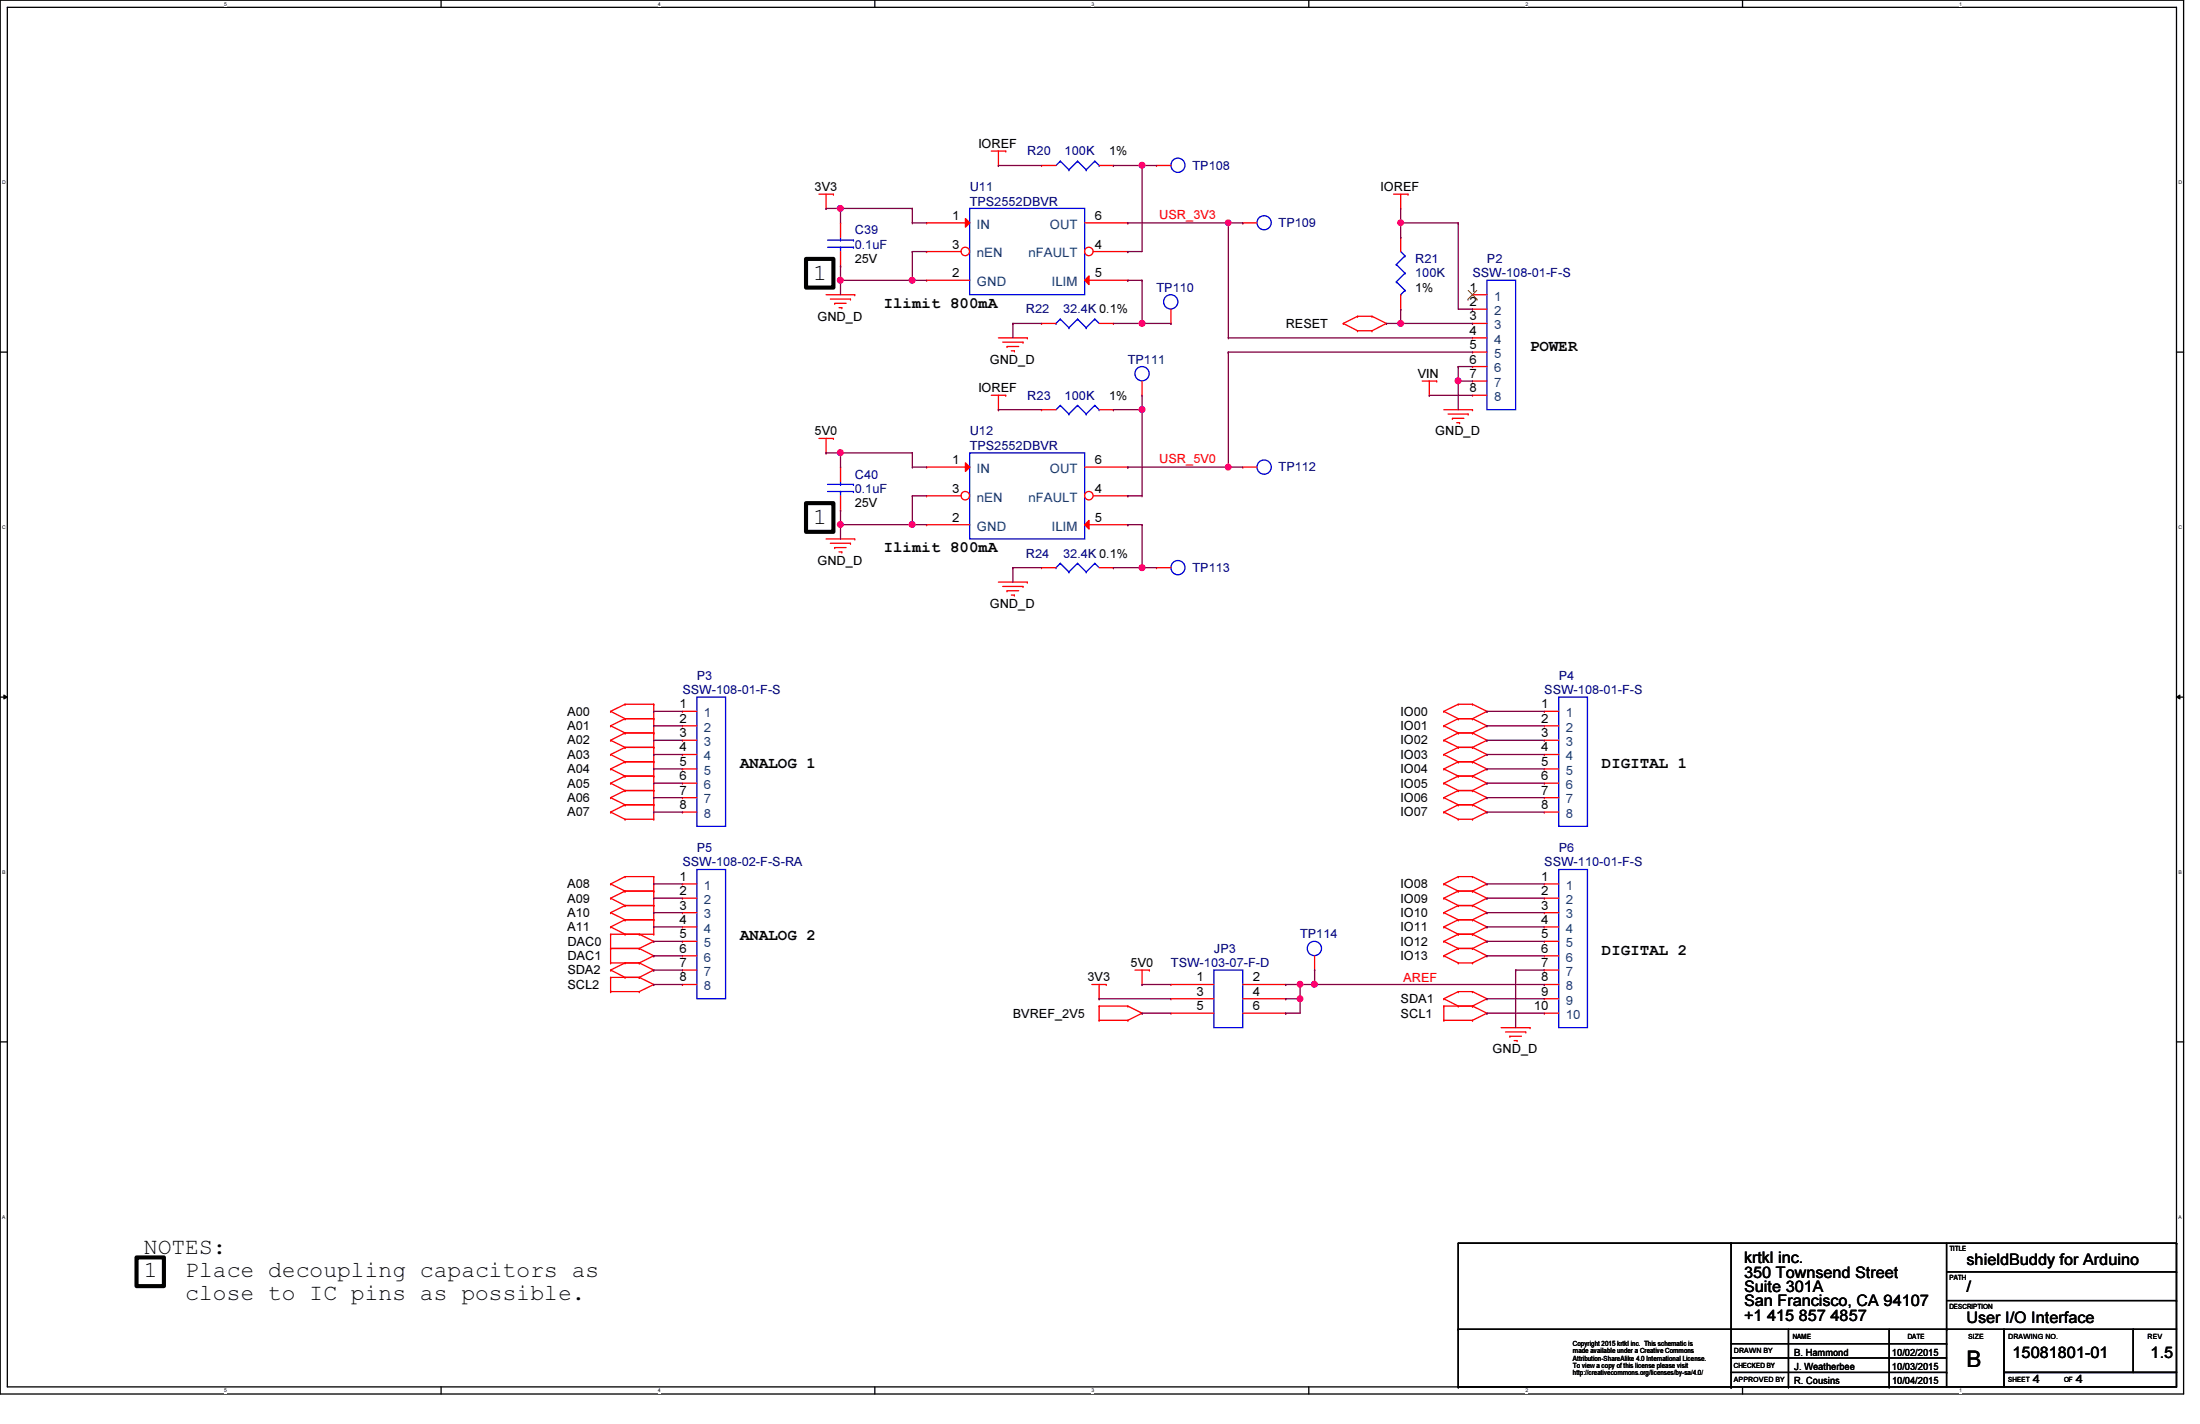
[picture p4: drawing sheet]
<svg xmlns="http://www.w3.org/2000/svg" width="432mm" height="279mm" viewBox="0 0 432 279" stroke-linecap="round" stroke-linejoin="round" font-family="sans-serif">
<path d="M0 0h428.6v273.5h-428.6zM1.4 1.4h425.8v270.7h-425.8z" fill="none" stroke="#000" stroke-width=".25"/>
<g fill="#fff">
<path d="M44 .2h.5v1.2h-.5z"/>
<path d="M44 272.3h.5v1.1h-.5z"/>
</g>
<path d="M86.6 0v1.4M86.6 272.1v1.4" fill="none" stroke="#000" stroke-width=".25"/>
<g fill="#fff">
<path d="M129.1 .2h.6v1.2h-.6z"/>
<path d="M129.1 272.3h.6v1.1h-.6z"/>
</g>
<path d="M171.7 0v1.4M171.7 272.1v1.4" fill="none" stroke="#000" stroke-width=".25"/>
<g fill="#fff">
<path d="M214.2 .2h.6v1.2h-.6z"/>
<path d="M214.2 272.3h.6v1.1h-.6z"/>
</g>
<path d="M256.9 0v1.4M256.9 272.1v1.4" fill="none" stroke="#000" stroke-width=".25"/>
<g fill="#fff">
<path d="M299.4 .2h.6v1.2h-.6z"/>
<path d="M299.4 272.3h.6v1.1h-.6z"/>
</g>
<path d="M342 0v1.4M342 272.1v1.4" fill="none" stroke="#000" stroke-width=".25"/>
<g fill="#fff">
<path d="M384.6 .2h.5v1.2h-.5z"/>
<path d="M384.6 272.3h.5v1.1h-.5z"/>
<path d="M.4 35.3h.7v1.1h-.7z"/>
<path d="M427.6 35.3h.7v1.1h-.7z"/>
<path d="M.4 102.9h.7v1.2h-.7z"/>
<path d="M427.6 102.9h.7v1.2h-.7z"/>
</g>
<path d="M0 69.1h1.4M427.2 69.1h1.4" fill="none" stroke="#000" stroke-width=".25"/>
<g fill="#fff">
<path d="M.4 170.6h.7v1.1h-.7z"/>
<path d="M427.6 170.6h.6v1.1h-.6z"/>
</g>
<path d="M0 136.8h1.4M427.2 136.8h1.4" fill="none" stroke="#000" stroke-width=".25"/>
<path d="M.8 136.4l.6 .4-.6 .4zM427.2 136.8l.7-.4v.8z" fill="#000"/>
<path d="M.8 136.4l.6 .4-.6 .4zM427.2 136.8l.7-.4v.8z" fill="none" stroke="#000" stroke-width=".2"/>
<g fill="#fff">
<path d="M.4 238.3h.7v1.1h-.7z"/>
<path d="M427.6 238.3h.6v1.1h-.6z"/>
</g>
<g fill="none" stroke="#000" stroke-width=".25">
<path d="M0 204.4h1.4M427.2 204.4h1.4M339.8 243.9h.1M339.8 243.9v28.2M382.1 243.9v16.9M382.1 249.6h45.1M382.1 255.2h45.1M427.2 243.9h.1M427.2 249.6h.1M427.2 255.2h.1M427.2 243.9h-141v28.2M427.2 243.9v16.9"/>
<path d="M286.2 272.1h.1M286.2 260.8h.1M286.2 272.1h95.9M286.2 260.8h95.9M339.8 272.1h.1M339.8 266.4h.1M339.8 263.7h42.3M339.8 266.4h42.3M339.8 269.3h42.3M351 272.1h.1M351 260.8v11.3M370.8 272.1h.1"/>
<path d="M370.8 260.8v11.3M382.1 260.8h11.2v11.3h-11.2zM382.1 260.8h.1M382.1 263.7h.1M382.1 269.3h.1M393.3 269.3h33.9v2.8h-33.9zM393.3 260.8h25.4v8.5h-25.4zM418.7 260.8h8.5v8.5h-8.5z"/>
</g>
<path d="M158.2 50.8h5.4v5.6h-5.4zM158.2 98.7h5.4v5.7h-5.4zM26.8 246.7h5.4v5.6h-5.4z" fill="none" stroke="#000" stroke-width=".8"/>
<g fill="none" stroke="#f00" stroke-width=".25">
<path d="M160.7 38.1h2.9M162.1 38.1v2.8M163.6 38.1h.1M194.6 29.6h2.8M196 32.5h.1M196 29.6v2.9M197.4 29.6h.1M273.5 38.1h2.9M274.9 38.1v2.8M276.4 38.1h.1M162.1 40.9h.1M162.1 57.8h5.7"/>
<path d="M163 58.7h3.9M163.8 59.5h.1M163.8 59.5h2.3M166.9 58.7h.1M167.8 57.8h.1M274.9 40.9h.1M164.7 60.4h.5M165.2 60.4h.1M194.6 77.6h2.8M196 77.6v2.8M196 66.3h5.6M196.8 67.1h4"/>
<path d="M197.4 77.6h.1M197.7 68h.1M197.7 68h2.2M198.5 68.8h.6M199.1 68.8h.1M200.8 67.1h.1M201.6 66.3h.1M263.7 63.5h.1M263.7 63.5l2.7 1.4M266.4 62.1h.1M266.4 64.9h.1M266.4 62.1l-2.7 1.4"/>
<path d="M266.4 62.1h2.9M266.4 64.9h2.9M269.3 62.1h.1M269.3 64.9h.1M269.3 62.1l2.8 1.4M272.1 63.5h.1M272.1 63.5l-2.8 1.4M279.1 74.8h2.9M280.5 77.6h.1M280.5 74.8v2.8M282 74.8h.1M160.7 86h2.9"/>
<path d="M162.1 88.9h.1M162.1 86v2.9M163.6 86h.1M196 80.4h.1M243.9 91.7h.1M243.9 91.7h2.8M283.4 80.4h5.6M284.2 81.2h4M285.1 82.1h.1M285.1 82.1h2.2M285.9 82.9h.6M286.5 82.9h.1"/>
<path d="M288.2 81.2h.1M289 80.4h.1M162.1 105.7h5.7M163 106.6h3.9M163.8 107.4h.1M163.8 107.4h2.3M164.7 108.3h.5M165.2 108.3h.1M166.9 106.6h.1M167.8 105.7h.1M196 114.2h5.6M196.8 115.1h4"/>
<path d="M197.7 115.9h.1M197.7 115.9h2.2M198.5 116.8h.6M199.1 116.8h.1M200.8 115.1h.1M201.6 114.2h.1M119.8 139.6h.1M119.8 139.6l2.9 1.4M122.7 138.2h.1M122.7 138.2h5.6M122.7 138.2l-2.9 1.4M128.3 138.2h.1"/>
<path d="M128.3 138.2v22.5M133.9 139.6h.1M133.9 139.6h2.9M283.4 139.6h.1M283.4 139.6l2.8 1.4M286.2 138.2h.1M286.2 138.2h2.8M286.2 138.2l-2.8 1.4M289 138.2h.1M289 138.2l2.8 1.4M291.8 139.6h.1M291.8 139.6l-2.8 1.4"/>
<path d="M119.8 142.4h.1M119.8 145.2h.1M119.8 148h.1M119.8 150.9h.1M119.8 153.7h.1M119.8 156.5h.1M119.8 159.3h.1M119.8 142.4l2.9 1.4M119.8 145.2l2.9 1.4M119.8 148l2.9 1.5M119.8 150.9l2.9 1.4M119.8 153.7l2.9 1.4"/>
<path d="M119.8 156.5l2.9 1.4M119.8 159.3l2.9 1.4M122.7 141h.1M122.7 143.8h.1M122.7 146.6h.1M122.7 149.5h.1M122.7 152.3h.1M122.7 155.1h.1M122.7 157.9h.1M122.7 141h5.6M122.7 143.8h5.6M122.7 141l-2.9 1.4"/>
<path d="M122.7 146.6h5.6M122.7 143.8l-2.9 1.4M122.7 149.5h5.6M122.7 146.6l-2.9 1.4M122.7 152.3h5.6M122.7 149.5l-2.9 1.4M122.7 155.1h5.6M122.7 152.3l-2.9 1.4M122.7 157.9h5.6M122.7 155.1l-2.9 1.4M122.7 157.9l-2.9 1.4M128.3 141h.1"/>
<path d="M128.3 143.8h.1M128.3 146.6h.1M128.3 149.5h.1M128.3 152.3h.1M128.3 155.1h.1M128.3 157.9h.1M133.9 142.4h.1M133.9 145.2h.1M133.9 148h.1M133.9 150.9h.1M133.9 153.7h.1M133.9 156.5h.1"/>
<path d="M133.9 159.3h.1M133.9 142.4h2.9M133.9 145.2h2.9M133.9 148h2.9M133.9 150.9h2.9M133.9 153.7h2.9M133.9 156.5h2.9M133.9 159.3h2.9M283.4 142.4h.1M283.4 145.2h.1M283.4 148h.1M283.4 150.9h.1"/>
<path d="M283.4 153.7h.1M283.4 156.5h.1M283.4 159.3h.1M283.4 142.4l2.8 1.4M283.4 145.2l2.8 1.4M283.4 148l2.8 1.5M283.4 150.9l2.8 1.4M283.4 153.7l2.8 1.4M283.4 156.5l2.8 1.4M283.4 159.3l2.8 1.4M286.2 141h.1M286.2 143.8h.1"/>
<path d="M286.2 146.6h.1M286.2 149.5h.1M286.2 152.3h.1M286.2 155.1h.1M286.2 157.9h.1M286.2 141h2.8M286.2 143.8h2.8M286.2 146.6h2.8M286.2 149.5h2.8M286.2 152.3h2.8M286.2 155.1h2.8M286.2 157.9h2.8"/>
<path d="M286.2 141l-2.8 1.4M286.2 143.8l-2.8 1.4M286.2 146.6l-2.8 1.4M286.2 149.5l-2.8 1.4M286.2 152.3l-2.8 1.4M286.2 155.1l-2.8 1.4M286.2 157.9l-2.8 1.4M289 141h.1M289 143.8h.1M289 146.6h.1M289 149.5h.1M289 152.3h.1"/>
<path d="M289 155.1h.1M289 157.9h.1M289 141l2.8 1.4M289 143.8l2.8 1.4M289 146.6l2.8 1.4M289 149.5l2.8 1.4M289 152.3l2.8 1.4M289 155.1l2.8 1.4M289 157.9l2.8 1.4M291.8 142.4h.1M291.8 145.2h.1M291.8 148h.1"/>
<path d="M291.8 150.9h.1M291.8 153.7h.1M291.8 156.5h.1M291.8 159.3h.1M291.8 142.4l-2.8 1.4M291.8 145.2l-2.8 1.4M291.8 148l-2.8 1.5M291.8 150.9l-2.8 1.4M291.8 153.7l-2.8 1.4M291.8 156.5l-2.8 1.4M291.8 159.3l-2.8 1.4M119.8 173.4h.1"/>
<path d="M119.8 176.2h.1M119.8 179.1h.1M119.8 173.4l2.9 1.4M119.8 176.2l2.9 1.5M119.8 179.1l2.9 1.4M122.7 160.7h.1M122.7 174.8h.1M122.7 172h.1M122.7 177.7h.1M122.7 160.7h5.6M122.7 174.8h5.6M122.7 172h5.6"/>
<path d="M122.7 172l-2.9 1.4M122.7 177.7h5.6M122.7 174.8l-2.9 1.4M122.7 177.7l-2.9 1.4M128.3 160.7h.1M128.3 174.8h.1M128.3 172h.1M128.3 177.7h.1M128.3 172v11.3M283.4 173.4h.1M283.4 176.2h.1M283.4 179.1h.1"/>
<path d="M283.4 173.4l2.8 1.4M283.4 176.2l2.8 1.5M283.4 179.1l2.8 1.4M286.2 160.7h.1M286.2 172h.1M286.2 174.8h.1M286.2 177.7h.1M286.2 160.7h2.8M286.2 174.8h2.8M286.2 172h2.8M286.2 177.7h2.8M286.2 172l-2.8 1.4"/>
<path d="M286.2 174.8l-2.8 1.4M286.2 177.7l-2.8 1.4M289 160.7h.1M289 172h.1M289 174.8h.1M289 177.7h.1M289 172l2.8 1.4M289 174.8l2.8 1.4M289 177.7l2.8 1.4M291.8 173.4h.1M291.8 176.2h.1M291.8 179.1h.1"/>
<path d="M291.8 173.4l-2.8 1.4M291.8 176.2l-2.8 1.5M291.8 179.1l-2.8 1.4M119.8 181.9h.1M119.8 186.1h.1M119.8 183.3h.1M119.8 188.9h.1M119.8 190.3h.1M119.8 191.8h.1M119.8 194.6h.1M119.8 181.9l2.9 1.4M119.8 183.3h8.5"/>
<path d="M119.8 186.1h5.7M119.8 183.3v5.6M119.8 191.8v2.8M119.8 188.9h5.7M119.8 194.6h5.7M119.8 191.8h5.7M119.8 190.3l2.9 1.5M122.7 180.5h.1M122.7 183.3h.1M122.7 188.9h.1M122.7 191.8h.1M122.7 180.5h5.6"/>
<path d="M122.7 180.5l-2.9 1.4M122.7 188.9l-2.9 1.4M125.5 183.3h.1M125.5 186.1h.1M125.5 188.9h.1M125.5 191.8h.1M125.5 194.6h.1M125.5 183.3l2.8 1.4M125.5 186.1l2.8 1.4M125.5 188.9l2.8 1.4M125.5 191.8l2.8 1.4M128.3 180.5h.1"/>
<path d="M128.3 183.3h.1M128.3 184.7h.1M128.3 187.5h.1M128.3 190.3h.1M128.3 193.2h.1M128.3 184.7l-2.8 1.4M128.3 187.5l-2.8 1.4M128.3 190.3l-2.8 1.5M128.3 193.2l-2.8 1.4M214.3 193.2h2.8M215.7 197.4h.1M215.7 196h.1"/>
<path d="M215.7 197.4h5.7M215.7 193.2v2.8M215.7 197.4v2.8M217.1 193.2h.1M221.4 197.4h.1M221.4 197.4l2.8 1.4M222.8 190.3h2.8M224.2 198.8h.1M224.2 193.2h.1M224.2 198.8l-2.8 1.4M224.2 190.3v2.9M225.6 190.3h.1"/>
<path d="M283.4 196h.1M283.4 197.4h.1M283.4 181.9h.1M283.4 184.7h.1M283.4 187.5h.1M283.4 197.4h5.6M283.4 196l2.8 1.4M283.4 197.4v2.8M283.4 181.9l2.8 1.4M283.4 184.7l2.8 1.4M283.4 187.5l2.8 1.4M286.2 194.6h.1"/>
<path d="M286.2 197.4h.1M286.2 180.5h.1M286.2 183.3h.1M286.2 186.1h.1M286.2 188.9h.1M286.2 180.5h2.8M286.2 183.3h2.8M286.2 186.1h2.8M286.2 188.9h2.8M286.2 194.6l-2.8 1.4M286.2 194.6h2.8M286.2 180.5l-2.8 1.4"/>
<path d="M286.2 183.3l-2.8 1.4M286.2 186.1l-2.8 1.4M289 194.6h.1M289 197.4h.1M289 180.5h.1M289 183.3h.1M289 186.1h.1M289 188.9h.1M289 194.6l2.8 1.4M289 197.4l2.8 1.4M289 180.5l2.8 1.4M289 183.3l2.8 1.4"/>
<path d="M289 186.1l2.8 1.4M291.8 196h.1M291.8 198.8h.1M291.8 181.9h.1M291.8 184.7h.1M291.8 187.5h.1M291.8 196l-2.8 1.4M291.8 198.8l-2.8 1.4M291.8 181.9l-2.8 1.4M291.8 184.7l-2.8 1.4M291.8 187.5l-2.8 1.4M215.7 200.2h.1"/>
<path d="M215.7 200.2h5.7M221.4 200.2h.1M283.4 200.2h.1M283.4 200.2h5.6M289 200.2h.1M294.6 201.6h5.7M295.5 202.5h4M296.3 203.3h.1M296.3 203.3h2.3M297.2 204.2h.6M297.8 204.2h.1M299.5 202.5h.1"/>
<path d="M300.3 201.6h.1"/>
</g>
<g fill="none" stroke="#00f" stroke-width=".25">
<path d="M190.3 40.9h22.6v16.9h-22.6zM136.8 136.8h5.6v25.3h-5.6z"/>
<circle cx="248.1" cy="91.7" r="1.4"/>
</g>
<path d="M189.5 42.9l.8 .8-.8 .9z" fill="#f00"/>
<path d="M181.9 43.7h.1M181.9 55h.1M181.9 43.7h8.4M181.9 55h8.4M189.5 42.9l.8 .8-.8 .9z" fill="none" stroke="#f00" stroke-width=".25"/>
<circle cx="189.5" cy="49.3" r=".83" fill="#fff"/>
<g fill="none" stroke="#f00" stroke-width=".25">
<path d="M181.9 49.4h.1M181.9 49.4h6.7"/>
<circle cx="189.5" cy="49.3" r=".83"/>
</g>
<circle cx="213.7" cy="49.3" r=".83" fill="#fff"/>
<g fill="none" stroke="#f00" stroke-width=".25">
<path d="M214.6 49.4h6.8M221.4 49.4h.1"/>
<circle cx="213.7" cy="49.3" r=".83"/>
</g>
<path d="M212.9 55l.8-.9v1.7z" fill="#f00"/>
<g fill="none" stroke="#f00" stroke-width=".25">
<path d="M165 43.7h.1M165 52.2h.1M165 43.7v2.9M165 49.4v2.8M212.9 55l.8-.9v1.7zM212.9 55h8.5M212.9 43.7h8.5M221.4 55h.1M221.4 43.7h.1M274.9 46.6h.1M274.9 46.6v2.8M274.9 57.8v2.9"/>
<path d="M289 57.8h.1M289 57.8h2.8M204.4 63.5h.1M204.4 63.5h2.9M215.7 63.5h2.8M218.5 63.5h.1M224.2 77.6h.1M224.2 74.8v2.8M274.9 60.7h.1M289 60.7h.1M289 63.5h.1M289 66.3h.1"/>
<path d="M289 69.1h.1M289 71.9h.1M289 74.8h.1M289 77.6h.1M289 63.5h2.8M289 60.7h2.8M289 66.3h2.8M289 69.1h2.8M289 71.9h2.8M289 74.8h2.8M289 77.6h2.8M204.4 80.4h.1"/>
<path d="M204.4 80.4h2.9M215.7 80.4h2.8M218.5 80.4h.1M133.9 173.4h.1M133.9 176.2h.1M133.9 179.1h.1M133.9 173.4h2.9M133.9 176.2h2.9M133.9 179.1h2.9M133.9 181.9h.1M133.9 184.7h.1M133.9 187.5h.1"/>
<path d="M133.9 190.3h.1M133.9 193.2h.1M133.9 181.9h2.9M133.9 184.7h2.9M133.9 187.5h2.9M133.9 190.3h2.9M133.9 193.2h2.9M229.8 193.2h.1M229.8 196h.1M229.8 198.8h.1M229.8 193.2h8.5M229.8 196h8.5"/>
<path d="M229.8 198.8h8.5M243.9 193.2h8.4M243.9 196h8.4M243.9 198.8h8.4M252.3 193.2h.1M252.3 196h.1M252.3 198.8h.1M258 190.3h.1M258 187.5v2.8"/>
</g>
<g fill="none" stroke="#00f" stroke-width=".25">
<path d="M162.4 48.5h5.1M162.4 47.1h5.1M165 47.1h.1M165 48.5h.1M165 46.6v.5M165 48.5v.9M167.5 48.5h.1M167.5 47.1h.1M274.1 51.9h.1M274.1 55.3h.1M274.1 51.9l1.7 1.7M274.1 55.3l1.7 1.7"/>
<path d="M274.9 57.8h.1M274.9 49.4l.9 .8M275.8 50.2h.1M275.8 53.6h.1M275.8 57h.1M275.8 50.2l-1.7 1.7M275.8 53.6l-1.7 1.7M275.8 57l-.9 .8M291.8 55h5.7v25.4h-5.7zM207.3 63.5h.1M208.1 79.5h.1M208.1 62.6h.1"/>
<path d="M208.1 79.5l-.8 .9M208.1 79.5l1.7 1.7M208.1 62.6l1.7 1.7M208.1 62.6l-.8 .9M209.8 64.3h.1M211.5 79.5h.1M211.5 62.6h.1M211.5 79.5l-1.7 1.7M211.5 79.5l1.7 1.7M211.5 62.6l1.7 1.7M211.5 62.6l-1.7 1.7M213.2 64.3h.1"/>
<path d="M214.9 79.5h.1M214.9 62.6h.1M214.9 79.5l-1.7 1.7M214.9 79.5l.8 .9M214.9 62.6l.8 .9M214.9 62.6l-1.7 1.7M190.3 88.9h22.6v16.8h-22.6zM209.8 81.2h.1M213.2 81.2h.1M215.7 80.4h.1M136.8 170.6h5.6v25.4h-5.6zM238.3 190.3h5.6v11.3h-5.6z"/>
<circle cx="224.2" cy="73.3" r="1.4"/>
<circle cx="258" cy="186.1" r="1.4"/>
</g>
<path d="M288.1 58.7h.1M288.2 57l1.7 1.7M289.9 57l-1.8 1.7M289.9 58.7h.1" fill="none" stroke="#804000" stroke-width=".2"/>
<path d="M189.5 90.8l.8 .9-.8 .8z" fill="#f00"/>
<path d="M181.9 91.7h.1M181.9 91.7h8.4M189.5 90.8l.8 .9-.8 .8zM181.9 103h.1M181.9 103h8.4" fill="none" stroke="#f00" stroke-width=".25"/>
<circle cx="189.5" cy="97.3" r=".83" fill="#fff"/>
<g fill="none" stroke="#f00" stroke-width=".25">
<path d="M181.9 97.3h.1M181.9 97.3h6.7"/>
<circle cx="189.5" cy="97.3" r=".83"/>
</g>
<circle cx="213.7" cy="97.3" r=".83" fill="#fff"/>
<g fill="none" stroke="#f00" stroke-width=".25">
<path d="M214.6 97.3h6.8M221.4 97.3h.1"/>
<circle cx="213.7" cy="97.3" r=".83"/>
</g>
<path d="M213.7 102.1v1.7l-.8-.8z" fill="#f00"/>
<g fill="none" stroke="#f00" stroke-width=".25">
<path d="M204.4 32.5h.1M204.4 32.5h2.9M215.7 32.5h2.8M218.5 32.5h.1M227 32.5h.1M227 32.5h2.8M243.9 43.7h.1M243.9 43.7h2.8M229.8 63.5h.1M229.8 60.7v2.8M165 91.7h.1M165 91.7v2.8"/>
<path d="M165 97.3v2.8M212.9 91.7h8.5M221.4 91.7h.1M165 100.1h.1M204.4 111.4h.1M204.4 111.4h2.9M212.9 103h8.5M213.7 102.1v1.7l-.8-.8zM215.7 111.4h2.8M218.5 111.4h.1M221.4 103h.1M227 111.4h.1"/>
<path d="M227 111.4h2.8M303.1 139.6h.1M303.1 139.6h2.8M303.1 142.4h.1M303.1 145.2h.1M303.1 148h.1M303.1 150.9h.1M303.1 153.7h.1M303.1 156.5h.1M303.1 159.3h.1M303.1 142.4h2.8M303.1 145.2h2.8"/>
<path d="M303.1 148h2.8M303.1 150.9h2.8M303.1 153.7h2.8M303.1 156.5h2.8M303.1 159.3h2.8M303.1 173.4h.1M303.1 176.2h.1M303.1 179.1h.1M303.1 173.4h2.8M303.1 176.2h2.8M303.1 179.1h2.8M303.1 181.9h.1"/>
<path d="M303.1 184.7h.1M303.1 187.5h.1M303.1 190.3h.1M303.1 193.2h.1M303.1 196h.1M303.1 198.8h.1M303.1 181.9h2.8M303.1 184.7h2.8M303.1 187.5h2.8M303.1 190.3h2.8M303.1 193.2h2.8M303.1 196h2.8"/>
<path d="M303.1 198.8h2.8"/>
</g>
<g fill="none" stroke="#00f" stroke-width=".25">
<path d="M208.1 31.6h.1M208.1 31.6l-.8 .9M208.1 31.6l1.7 1.7M209.8 33.3h.1M211.5 31.6h.1M211.5 31.6l-1.7 1.7M211.5 31.6l1.7 1.7M213.2 33.3h.1M214.9 31.6h.1M214.9 31.6l-1.7 1.7M214.9 31.6l.8 .9M215.7 32.5h.1"/>
<path d="M162.4 96.4h5.1M162.4 95h5.1M165 95h.1M165 96.4h.1M165 94.5v.5M165 96.4v.9M167.5 96.4h.1M167.5 95h.1M207.3 111.4h.1M208.1 110.5h.1M208.1 110.5l1.7 1.7M208.1 110.5l-.8 .9"/>
<path d="M209.8 112.2h.1M211.5 110.5h.1M211.5 110.5l1.7 1.7M211.5 110.5l-1.7 1.7M213.2 112.2h.1M214.9 110.5h.1M214.9 110.5l.8 .9M214.9 110.5l-1.7 1.7M305.9 136.8h5.7v25.3h-5.7zM305.9 170.6h5.7v31h-5.7z"/>
<circle cx="231.2" cy="32.4" r="1.39"/>
<circle cx="229.8" cy="59.2" r="1.4"/>
<circle cx="248.1" cy="43.7" r="1.39"/>
<circle cx="231.2" cy="111.4" r="1.39"/>
</g>
<g fill="none" stroke="#800040" stroke-width=".25">
<path d="M291.8 139.6h.1M291.8 139.6h11.3M291.8 142.4h.1M291.8 145.2h.1M291.8 148h.1M291.8 150.9h.1M291.8 153.7h.1M291.8 156.5h.1M291.8 159.3h.1M291.8 142.4h11.3M291.8 145.2h11.3M291.8 148h11.3"/>
<path d="M291.8 150.9h11.3M291.8 153.7h11.3M291.8 156.5h11.3M291.8 159.3h11.3M291.8 173.4h.1M291.8 176.2h.1M291.8 179.1h.1M291.8 173.4h11.3M291.8 176.2h11.3M291.8 179.1h11.3M255.2 193.2h2.8M258 193.2h.1"/>
<path d="M291.8 181.9h.1M291.8 184.7h.1M291.8 187.5h.1M291.8 181.9h11.3M291.8 184.7h11.3M291.8 187.5h11.3M297.5 190.3h.1M297.5 190.3h5.6"/>
</g>
<circle cx="255.1" cy="193.1" r=".55" fill="#f0f"/>
<circle cx="255.1" cy="193.1" r=".55" fill="none" stroke="#f0f" stroke-width=".25"/>
<g fill="none" stroke="#800040" stroke-width=".25">
<path d="M215.7 196h.1M215.7 196h14.1M224.2 198.8h.1M224.2 193.2h.1M224.2 198.8h5.6M224.2 193.2h5.6M252.3 198.8h.1M252.3 196h.1M252.3 196h2.9M255.2 196h.1M255.2 196v2.8h-2.9M297.5 190.3h.1"/>
<path d="M297.5 190.3v11.3"/>
</g>
<circle cx="255.1" cy="196" r=".55" fill="#f0f"/>
<circle cx="255.1" cy="196" r=".55" fill="none" stroke="#f0f" stroke-width=".25"/>
<path d="M241.1 43.7h.1M241.1 43.7v22.6M286.2 74.8h.1M286.2 74.8v5.6M252.3 193.2h.1M252.3 193.2h2.9M255.2 193.2h.1M255.2 193.2v2.8" fill="none" stroke="#800040" stroke-width=".25"/>
<circle cx="286.2" cy="74.7" r=".56" fill="#f0f"/>
<circle cx="286.2" cy="74.7" r=".56" fill="none" stroke="#f0f" stroke-width=".25"/>
<path d="M241.1 69.1h.1M241.1 69.1h47.9M241.1 69.1v22.6M280.5 77.6h.1M280.5 77.6h8.5M286.2 74.8h.1M286.2 71.9h.1M286.2 74.8h2.8M286.2 71.9v2.9M286.2 71.9h2.8" fill="none" stroke="#800040" stroke-width=".25"/>
<circle cx="241" cy="91.6" r=".55" fill="#f0f"/>
<circle cx="241" cy="91.6" r=".55" fill="none" stroke="#f0f" stroke-width=".25"/>
<path d="M274.9 43.7h.1M274.9 46.6h.1M274.9 43.7h11.3M274.9 40.9v5.7M286.2 43.7h.1M286.2 43.7v17h2.8M241.1 66.3h.1M241.1 66.3h47.9M272.1 63.5h.1M272.1 63.5h2.8M289 60.7h.1" fill="none" stroke="#800040" stroke-width=".25"/>
<circle cx="274.9" cy="43.7" r=".55" fill="#f0f"/>
<circle cx="274.9" cy="43.7" r=".55" fill="none" stroke="#f0f" stroke-width=".25"/>
<path d="M274.9 60.7h.1M274.9 60.7v2.8h14.1M289 63.5h.1" fill="none" stroke="#800040" stroke-width=".25"/>
<circle cx="274.9" cy="63.5" r=".56" fill="#f0f"/>
<circle cx="274.9" cy="63.5" r=".56" fill="none" stroke="#f0f" stroke-width=".25"/>
<path d="M224.2 77.6v2.8M196 80.4h.1M196 80.4h8.4M218.5 80.4h.1M218.5 80.4h5.7M221.4 97.3h.1M221.4 97.3h2.8M224.2 80.4h.1M221.4 103h.1M221.4 103h2.8M224.2 103h.1M224.2 103v8.4" fill="none" stroke="#800040" stroke-width=".25"/>
<circle cx="224.1" cy="111.4" r=".56" fill="#f0f"/>
<circle cx="224.1" cy="111.4" r=".56" fill="none" stroke="#f0f" stroke-width=".25"/>
<g fill="none" stroke="#800040" stroke-width=".25">
<path d="M196 32.5h.1M196 32.5h8.4M218.5 32.5h.1M218.5 32.5h5.7M221.4 49.4h.1M221.4 55h.1M221.4 49.4h2.8M221.4 55h2.8M224.2 55h.1M224.2 55v8.5M218.5 63.5h5.7M224.2 63.5h.1"/>
<path d="M198.8 111.4h.1M198.8 111.4h5.6M198.8 111.4v2.8M218.5 111.4h.1M218.5 111.4h5.7"/>
</g>
<circle cx="224.1" cy="63.5" r=".56" fill="#f0f"/>
<circle cx="224.1" cy="63.5" r=".56" fill="none" stroke="#f0f" stroke-width=".25"/>
<path d="M224.2 32.5h.1M224.2 32.5h2.8M198.8 63.5h.1M198.8 63.5v2.8M198.8 63.5h5.6M224.2 63.5h5.6M229.8 63.5h.1M224.2 97.3h.1M224.2 80.4v16.9M224.2 111.4h.1M224.2 111.4h2.8" fill="none" stroke="#800040" stroke-width=".25"/>
<circle cx="224.1" cy="80.3" r=".56" fill="#f0f"/>
<circle cx="224.1" cy="80.3" r=".56" fill="none" stroke="#f0f" stroke-width=".25"/>
<path d="M258 190.3h.1M258 190.3v2.9h45.1M303.1 193.2h.1" fill="none" stroke="#800040" stroke-width=".25"/>
<circle cx="258" cy="193.1" r=".56" fill="#f0f"/>
<circle cx="258" cy="193.1" r=".56" fill="none" stroke="#f0f" stroke-width=".25"/>
<path d="M241.1 43.7h2.8M243.9 43.7h.1" fill="none" stroke="#800040" stroke-width=".25"/>
<circle cx="241.1" cy="43.7" r=".54" fill="#f0f"/>
<circle cx="241.1" cy="43.7" r=".54" fill="none" stroke="#f0f" stroke-width=".25"/>
<path d="M224.2 32.5h.1M224.2 32.5v16.9M241.1 91.7h.1M241.1 91.7h2.8" fill="none" stroke="#800040" stroke-width=".25"/>
<circle cx="224.1" cy="32.4" r=".56" fill="#f0f"/>
<circle cx="224.1" cy="32.4" r=".56" fill="none" stroke="#f0f" stroke-width=".25"/>
<path d="M165 52.2h.1M165 52.2v2.8" fill="none" stroke="#800040" stroke-width=".25"/>
<circle cx="164.9" cy="55" r=".56" fill="#f0f"/>
<circle cx="164.9" cy="55" r=".56" fill="none" stroke="#f0f" stroke-width=".25"/>
<path d="M162.1 40.9h.1M162.1 40.9h17M165 40.9h.1M165 40.9v2.8" fill="none" stroke="#800040" stroke-width=".25"/>
<circle cx="164.9" cy="40.9" r=".56" fill="#f0f"/>
<circle cx="164.9" cy="40.9" r=".56" fill="none" stroke="#f0f" stroke-width=".25"/>
<path d="M179.1 40.9h.1M179.1 49.4h.1M179.1 55h.1M179.1 40.9v2.8M179.1 49.4v5.6M179.1 49.4h2.8M179.1 55h2.8" fill="none" stroke="#800040" stroke-width=".25"/>
<circle cx="179" cy="55" r=".56" fill="#f0f"/>
<circle cx="179" cy="55" r=".56" fill="none" stroke="#f0f" stroke-width=".25"/>
<g fill="none" stroke="#800040" stroke-width=".25">
<path d="M165 55h.1M165 55h14.1M165 55v2.8M179.1 43.7h.1M179.1 43.7h2.8M162.1 88.9h.1M162.1 88.9h17M165 88.9h.1M165 88.9v2.8M165 100.1h.1M165 100.1v2.9M128.3 139.6h.1"/>
<path d="M128.3 139.6h5.6M128.3 159.3h.1M128.3 156.5h.1M128.3 153.7h.1M128.3 150.9h.1M128.3 148h.1M128.3 145.2h.1M128.3 142.4h.1M128.3 159.3h5.6M128.3 156.5h5.6M128.3 153.7h5.6M128.3 150.9h5.6"/>
<path d="M128.3 148h5.6M128.3 145.2h5.6M128.3 142.4h5.6M128.3 179.1h.1M128.3 176.2h.1M128.3 173.4h.1M128.3 179.1h5.6M128.3 176.2h5.6M128.3 173.4h5.6M128.3 184.7h.1M128.3 187.5h.1M128.3 181.9h.1"/>
<path d="M128.3 193.2h.1M128.3 190.3h.1M128.3 184.7h5.6M128.3 187.5h5.6M128.3 181.9h5.6M128.3 193.2h5.6M128.3 190.3h5.6"/>
</g>
<circle cx="164.9" cy="88.8" r=".56" fill="#f0f"/>
<circle cx="164.9" cy="88.8" r=".56" fill="none" stroke="#f0f" stroke-width=".25"/>
<path d="M179.1 88.9h.1M179.1 97.3h.1M179.1 88.9v2.8M179.1 97.3v5.7M179.1 97.3h2.8M165 103h.1M165 103h16.9M179.1 103h.1" fill="none" stroke="#800040" stroke-width=".25"/>
<circle cx="179" cy="102.9" r=".56" fill="#f0f"/>
<circle cx="179" cy="102.9" r=".56" fill="none" stroke="#f0f" stroke-width=".25"/>
<path d="M165 103h.1M165 103v2.7" fill="none" stroke="#800040" stroke-width=".25"/>
<circle cx="164.9" cy="102.9" r=".56" fill="#f0f"/>
<circle cx="164.9" cy="102.9" r=".56" fill="none" stroke="#f0f" stroke-width=".25"/>
<path d="M221.4 43.7h.1M221.4 43.7h19.7M179.1 91.7h.1M179.1 91.7h2.8M221.4 91.7h.1M221.4 91.7h19.7M291.8 196h.1M291.8 198.8h.1M291.8 196h11.3M291.8 198.8h11.3" fill="none" stroke="#800040" stroke-width=".25"/>
<circle cx="255.1" cy="193.1" r=".55" fill="#f0f"/>
<circle cx="255.1" cy="193.1" r=".55" fill="none" stroke="#f0f" stroke-width=".25"/>
<circle cx="255.1" cy="196" r=".55" fill="#f0f"/>
<circle cx="255.1" cy="196" r=".55" fill="none" stroke="#f0f" stroke-width=".25"/>
<circle cx="286.2" cy="74.7" r=".56" fill="#f0f"/>
<circle cx="286.2" cy="74.7" r=".56" fill="none" stroke="#f0f" stroke-width=".25"/>
<circle cx="241" cy="91.6" r=".55" fill="#f0f"/>
<circle cx="241" cy="91.6" r=".55" fill="none" stroke="#f0f" stroke-width=".25"/>
<circle cx="274.9" cy="43.7" r=".55" fill="#f0f"/>
<circle cx="274.9" cy="43.7" r=".55" fill="none" stroke="#f0f" stroke-width=".25"/>
<circle cx="274.9" cy="63.5" r=".56" fill="#f0f"/>
<circle cx="274.9" cy="63.5" r=".56" fill="none" stroke="#f0f" stroke-width=".25"/>
<circle cx="224.1" cy="111.4" r=".56" fill="#f0f"/>
<circle cx="224.1" cy="111.4" r=".56" fill="none" stroke="#f0f" stroke-width=".25"/>
<circle cx="224.1" cy="63.5" r=".56" fill="#f0f"/>
<circle cx="224.1" cy="63.5" r=".56" fill="none" stroke="#f0f" stroke-width=".25"/>
<circle cx="224.1" cy="80.3" r=".56" fill="#f0f"/>
<circle cx="224.1" cy="80.3" r=".56" fill="none" stroke="#f0f" stroke-width=".25"/>
<circle cx="258" cy="193.1" r=".56" fill="#f0f"/>
<circle cx="258" cy="193.1" r=".56" fill="none" stroke="#f0f" stroke-width=".25"/>
<circle cx="241.1" cy="43.7" r=".54" fill="#f0f"/>
<circle cx="241.1" cy="43.7" r=".54" fill="none" stroke="#f0f" stroke-width=".25"/>
<circle cx="224.1" cy="32.4" r=".56" fill="#f0f"/>
<circle cx="224.1" cy="32.4" r=".56" fill="none" stroke="#f0f" stroke-width=".25"/>
<circle cx="164.9" cy="55" r=".56" fill="#f0f"/>
<circle cx="164.9" cy="55" r=".56" fill="none" stroke="#f0f" stroke-width=".25"/>
<circle cx="164.9" cy="40.9" r=".56" fill="#f0f"/>
<circle cx="164.9" cy="40.9" r=".56" fill="none" stroke="#f0f" stroke-width=".25"/>
<circle cx="179" cy="55" r=".56" fill="#f0f"/>
<circle cx="179" cy="55" r=".56" fill="none" stroke="#f0f" stroke-width=".25"/>
<circle cx="164.9" cy="88.8" r=".56" fill="#f0f"/>
<circle cx="164.9" cy="88.8" r=".56" fill="none" stroke="#f0f" stroke-width=".25"/>
<circle cx="179" cy="102.9" r=".56" fill="#f0f"/>
<circle cx="179" cy="102.9" r=".56" fill="none" stroke="#f0f" stroke-width=".25"/>
<circle cx="164.9" cy="102.9" r=".56" fill="#f0f"/>
<circle cx="164.9" cy="102.9" r=".56" fill="none" stroke="#f0f" stroke-width=".25"/>
<g font-size="4.5">
<text x="159.6" y="54.9">1</text>
<text x="159.6" y="102.9">1</text>
<text x="28.2" y="246.1">NOTES:</text>
<text x="28.2" y="250.6">1</text>
<text x="36.4" y="250.6">Place decoupling capacitors as</text>
<text x="36.4" y="255.1">close to IC pins as possible.</text>
<text x="386" y="268.3">B</text>
</g>
<g font-size="3.1">
<text x="173.4" y="60.4">Ilimit 800mA</text>
<text x="300.3" y="68.9">POWER</text>
<text x="173.4" y="108.3">Ilimit 800mA</text>
<text x="145.2" y="150.6">ANALOG 1</text>
<text x="314.4" y="150.6">DIGITAL 1</text>
<text x="145.2" y="184.4">ANALOG 2</text>
<text x="314.4" y="187.3">DIGITAL 2</text>
<text x="342.3" y="247.8">krtkl inc.</text>
<text x="342.3" y="250.7">350 Townsend Street</text>
<text x="386" y="248.1">shieldBuddy for Arduino</text>
<text x="342.3" y="253.4">Suite 301A</text>
<text x="342.3" y="256.3">San Francisco, CA 94107</text>
<text x="386" y="253.4">/</text>
<text x="342.3" y="259.1">+1 415 857 4857</text>
<text x="386" y="259.7">User I/O Interface</text>
<text x="395" y="266.4">15081801-01</text>
<text x="422.1" y="266.4">1.5</text>
</g>
<g font-size="2.5">
<text x="192" y="29">IOREF</text>
<text x="217.7" y="30.5">1%</text>
<text x="159.9" y="37.5">3V3</text>
<text x="271" y="37.5">IOREF</text>
<text x="186.9" y="43.1">1</text>
<text x="214.9" y="43.1">6</text>
<text x="167.8" y="51.6">25V</text>
<text x="186.9" y="48.8">3</text>
<text x="214.9" y="48.8">4</text>
<text x="186.9" y="54.4">2</text>
<text x="214.9" y="54.4">5</text>
<text x="277.7" y="57.2">1%</text>
<text x="288.4" y="57.2">1</text>
<text x="160.4" y="62.9">GND_D</text>
<text x="252.3" y="64.3">RESET</text>
<text x="288.4" y="60.1">2</text>
<text x="288.4" y="62.9">3</text>
<text x="288.4" y="65.7">4</text>
<text x="194.3" y="71.3">GND_D</text>
<text x="288.4" y="68.5">5</text>
<text x="288.4" y="71.3">6</text>
<text x="192" y="77">IOREF</text>
<text x="278.3" y="74.2">VIN</text>
<text x="288.4" y="74.2">7</text>
<text x="288.4" y="77">8</text>
<text x="217.7" y="78.4">1%</text>
<text x="159.9" y="85.4">5V0</text>
<text x="281.7" y="85.4">GND_D</text>
<text x="186.9" y="91.1">1</text>
<text x="214.9" y="91.1">6</text>
<text x="167.8" y="99.5">25V</text>
<text x="186.9" y="96.7">3</text>
<text x="214.9" y="96.7">4</text>
<text x="186.9" y="102.4">2</text>
<text x="214.9" y="102.4">5</text>
<text x="160.4" y="110.8">GND_D</text>
<text x="194.3" y="119.3">GND_D</text>
<text x="111.4" y="140.4">A00</text>
<text x="111.4" y="143.3">A01</text>
<text x="133.3" y="139">1</text>
<text x="133.3" y="141.8">2</text>
<text x="274.9" y="140.4">IO00</text>
<text x="274.9" y="143.3">IO01</text>
<text x="302.5" y="139">1</text>
<text x="302.5" y="141.8">2</text>
<text x="111.4" y="146">A02</text>
<text x="111.4" y="148.9">A03</text>
<text x="133.3" y="144.7">3</text>
<text x="133.3" y="147.4">4</text>
<text x="274.9" y="146">IO02</text>
<text x="274.9" y="148.9">IO03</text>
<text x="302.5" y="144.7">3</text>
<text x="302.5" y="147.4">4</text>
<text x="111.4" y="151.7">A04</text>
<text x="111.4" y="154.5">A05</text>
<text x="133.3" y="150.3">5</text>
<text x="133.3" y="153.1">6</text>
<text x="133.3" y="155.9">7</text>
<text x="274.9" y="151.7">IO04</text>
<text x="274.9" y="154.5">IO05</text>
<text x="302.5" y="150.3">5</text>
<text x="302.5" y="153.1">6</text>
<text x="302.5" y="155.9">7</text>
<text x="111.4" y="157.4">A06</text>
<text x="111.4" y="160.1">A07</text>
<text x="133.3" y="158.7">8</text>
<text x="274.9" y="157.4">IO06</text>
<text x="274.9" y="160.1">IO07</text>
<text x="302.5" y="158.7">8</text>
<text x="133.3" y="172.8">1</text>
<text x="302.5" y="172.8">1</text>
<text x="111.4" y="174.2">A08</text>
<text x="111.4" y="177.1">A09</text>
<text x="111.4" y="179.9">A10</text>
<text x="133.3" y="175.6">2</text>
<text x="133.3" y="178.5">3</text>
<text x="274.9" y="174.2">IO08</text>
<text x="274.9" y="177.1">IO09</text>
<text x="274.9" y="179.9">IO10</text>
<text x="302.5" y="175.6">2</text>
<text x="302.5" y="178.5">3</text>
<text x="111.4" y="182.7">A11</text>
<text x="111.4" y="185.5">DAC0</text>
<text x="133.3" y="181.3">4</text>
<text x="133.3" y="184.1">5</text>
<text x="274.9" y="182.7">IO11</text>
<text x="274.9" y="185.5">IO12</text>
<text x="302.5" y="181.3">4</text>
<text x="302.5" y="184.1">5</text>
<text x="111.4" y="188.3">DAC1</text>
<text x="111.4" y="191.2">SDA2</text>
<text x="133.3" y="186.9">6</text>
<text x="133.3" y="189.7">7</text>
<text x="221.9" y="189.8">5V0</text>
<text x="274.9" y="188.3">IO13</text>
<text x="302.5" y="186.9">6</text>
<text x="302.5" y="189.7">7</text>
<text x="111.4" y="194">SCL2</text>
<text x="133.3" y="192.6">8</text>
<text x="213.4" y="192.6">3V3</text>
<text x="234.8" y="192.6">1</text>
<text x="234.8" y="195.4">3</text>
<text x="245.9" y="192.6">2</text>
<text x="245.9" y="195.4">4</text>
<text x="274.9" y="196.8">SDA1</text>
<text x="302.5" y="192.6">8</text>
<text x="302.5" y="195.4">9</text>
<text x="198.8" y="199.6">BVREF_2V5</text>
<text x="234.8" y="198.2">5</text>
<text x="245.9" y="198.2">6</text>
<text x="274.9" y="199.6">SCL1</text>
<text x="301.1" y="198.2">10</text>
<text x="292.9" y="206.7">GND_D</text>
</g>
<g font-size="2.5" fill="#000080">
<text x="201.6" y="30.5">R20</text>
<text x="209" y="30.5">100K</text>
<text x="234.1" y="33.3">TP108</text>
<text x="190.3" y="37.5">U11</text>
<text x="190.3" y="40.3">TPS2552DBVR</text>
<text x="167.8" y="46">C39</text>
<text x="251" y="44.6">TP109</text>
<text x="167.8" y="48.8">0.1uF</text>
<text x="277.7" y="51.6">R21</text>
<text x="291.8" y="51.6">P2</text>
<text x="227" y="57.2">TP110</text>
<text x="277.7" y="54.4">100K</text>
<text x="289" y="54.4">SSW-108-01-F-S</text>
<text x="201.3" y="61.5">R22</text>
<text x="208.7" y="61.5">32.4K 0.1%</text>
<text x="221.4" y="71.3">TP111</text>
<text x="201.6" y="78.4">R23</text>
<text x="209" y="78.4">100K</text>
<text x="190.3" y="85.4">U12</text>
<text x="190.3" y="88.3">TPS2552DBVR</text>
<text x="167.8" y="93.9">C40</text>
<text x="251" y="92.5">TP112</text>
<text x="167.8" y="96.7">0.1uF</text>
<text x="201.3" y="109.4">R24</text>
<text x="208.7" y="109.4">32.4K 0.1%</text>
<text x="234.1" y="112.2">TP113</text>
<text x="133.9" y="136.2">SSW-108-01-F-S</text>
<text x="136.8" y="133.4">P3</text>
<text x="303.1" y="136.2">SSW-108-01-F-S</text>
<text x="305.9" y="133.4">P4</text>
<text x="136.8" y="167.2">P5</text>
<text x="305.9" y="167.2">P6</text>
<text x="133.9" y="170">SSW-108-02-F-S-RA</text>
<text x="303.1" y="170">SSW-110-01-F-S</text>
<text x="255.2" y="184.1">TP114</text>
<text x="229.8" y="189.8">TSW-103-07-F-D</text>
<text x="238.3" y="186.9">JP3</text>
</g>
<g font-size="2.5" fill="#004080">
<text x="191.7" y="44.9">IN</text>
<text x="206" y="44.9">OUT</text>
<text x="191.7" y="50.5">nEN</text>
<text x="201.9" y="50.5">nFAULT</text>
<text x="191.7" y="56.1">GND</text>
<text x="206.5" y="56.1">ILIM</text>
<text x="293.2" y="59">1</text>
<text x="293.2" y="61.8">2</text>
<text x="293.2" y="64.6">3</text>
<text x="293.2" y="67.4">4</text>
<text x="293.2" y="70.2">5</text>
<text x="293.2" y="73.1">6</text>
<text x="293.2" y="75.9">7</text>
<text x="293.2" y="78.7">8</text>
<text x="191.7" y="92.8">IN</text>
<text x="206" y="92.8">OUT</text>
<text x="191.7" y="98.4">nEN</text>
<text x="201.9" y="98.4">nFAULT</text>
<text x="191.7" y="104.1">GND</text>
<text x="206.5" y="104.1">ILIM</text>
<text x="138.2" y="140.7">1</text>
<text x="138.2" y="143.6">2</text>
<text x="307.3" y="140.7">1</text>
<text x="307.3" y="143.6">2</text>
<text x="138.2" y="146.4">3</text>
<text x="138.2" y="149.2">4</text>
<text x="307.3" y="146.4">3</text>
<text x="307.3" y="149.2">4</text>
<text x="138.2" y="152">5</text>
<text x="138.2" y="154.8">6</text>
<text x="307.3" y="152">5</text>
<text x="307.3" y="154.8">6</text>
<text x="138.2" y="157.6">7</text>
<text x="138.2" y="160.5">8</text>
<text x="307.3" y="157.6">7</text>
<text x="307.3" y="160.5">8</text>
<text x="138.2" y="174.6">1</text>
<text x="138.2" y="177.4">2</text>
<text x="307.3" y="174.6">1</text>
<text x="307.3" y="177.4">2</text>
<text x="138.2" y="180.2">3</text>
<text x="138.2" y="183">4</text>
<text x="138.2" y="185.8">5</text>
<text x="307.3" y="180.2">3</text>
<text x="307.3" y="183">4</text>
<text x="307.3" y="185.8">5</text>
<text x="138.2" y="188.7">6</text>
<text x="138.2" y="191.5">7</text>
<text x="307.3" y="188.7">6</text>
<text x="307.3" y="191.5">7</text>
<text x="138.2" y="194.3">8</text>
<text x="307.3" y="194.3">8</text>
<text x="307.3" y="197.1">9</text>
<text x="307.3" y="199.9">10</text>
</g>
<g font-size="2.5" fill="#f00">
<text x="227.5" y="43">USR_3V3</text>
<text x="227.5" y="90.9">USR_5V0</text>
<text x="275.5" y="192.6">AREF</text>
</g>
<g font-size="2.2">
<text x="399" y="271.3">4</text>
<text x="407.4" y="271.3">4</text>
</g>
<g font-size="1.9">
<text x="352.2" y="268.8">J. Weatherbee</text>
<text x="352.2" y="266">B. Hammond</text>
<text x="371.3" y="266">10/02/2015</text>
<text x="371.3" y="268.8">10/03/2015</text>
<text x="352.2" y="271.6">R. Cousins</text>
<text x="371.3" y="271.6">10/04/2015</text>
</g>
<g font-size="1.4">
<text x="382.6" y="245.5">TITLE</text>
<text x="382.6" y="251.1">PATH</text>
<text x="382.6" y="256.8">DESCRIPTION</text>
<text x="351.9" y="262.7">NAME</text>
<text x="374.4" y="262.7">DATE</text>
<text x="386.3" y="262.7">SIZE</text>
<text x="394.2" y="262.7">DRAWING NO.</text>
<text x="421.5" y="262.7">REV</text>
<text x="308.7" y="264.1">Copyright 2015 krtkl inc. This schematic is</text>
<text x="308.7" y="265.6">made available under a Creative Commons</text>
<text x="308.7" y="267">Attribution-ShareAlike 4.0 International License.</text>
<text x="308.7" y="268.4">To view a copy of this license please visit</text>
<text x="308.7" y="269.9">http://creativecommons.org/licenses/by-sa/4.0/</text>
<text x="340.3" y="265.5">DRAWN BY</text>
<text x="340.3" y="268.4">CHECKED BY</text>
<text x="340.3" y="271.1">APPROVED BY</text>
<text x="394.2" y="271.1">SHEET</text>
<text x="405.1" y="271.1">OF</text>
</g>
<g font-size="1">
<text x="44" y="1.1">5</text>
<text x="129.1" y="1.1">4</text>
<text x="214.2" y="1.1">3</text>
<text x="299.4" y="1.1">2</text>
<text x="384.6" y="1.1">1</text>
<text x=".4" y="36.2">D</text>
<text x="427.6" y="36.2">D</text>
<text x=".4" y="103.8">C</text>
<text x="427.6" y="103.8">C</text>
<text x=".4" y="171.5">B</text>
<text x="427.6" y="171.5">B</text>
<text x=".4" y="239.1">A</text>
<text x="427.6" y="239.1">A</text>
<text x="44" y="273.2">5</text>
<text x="129.1" y="273.2">4</text>
<text x="214.2" y="273.2">3</text>
<text x="299.4" y="273.2">2</text>
<text x="384.6" y="273.2">1</text>
</g>
</svg>
